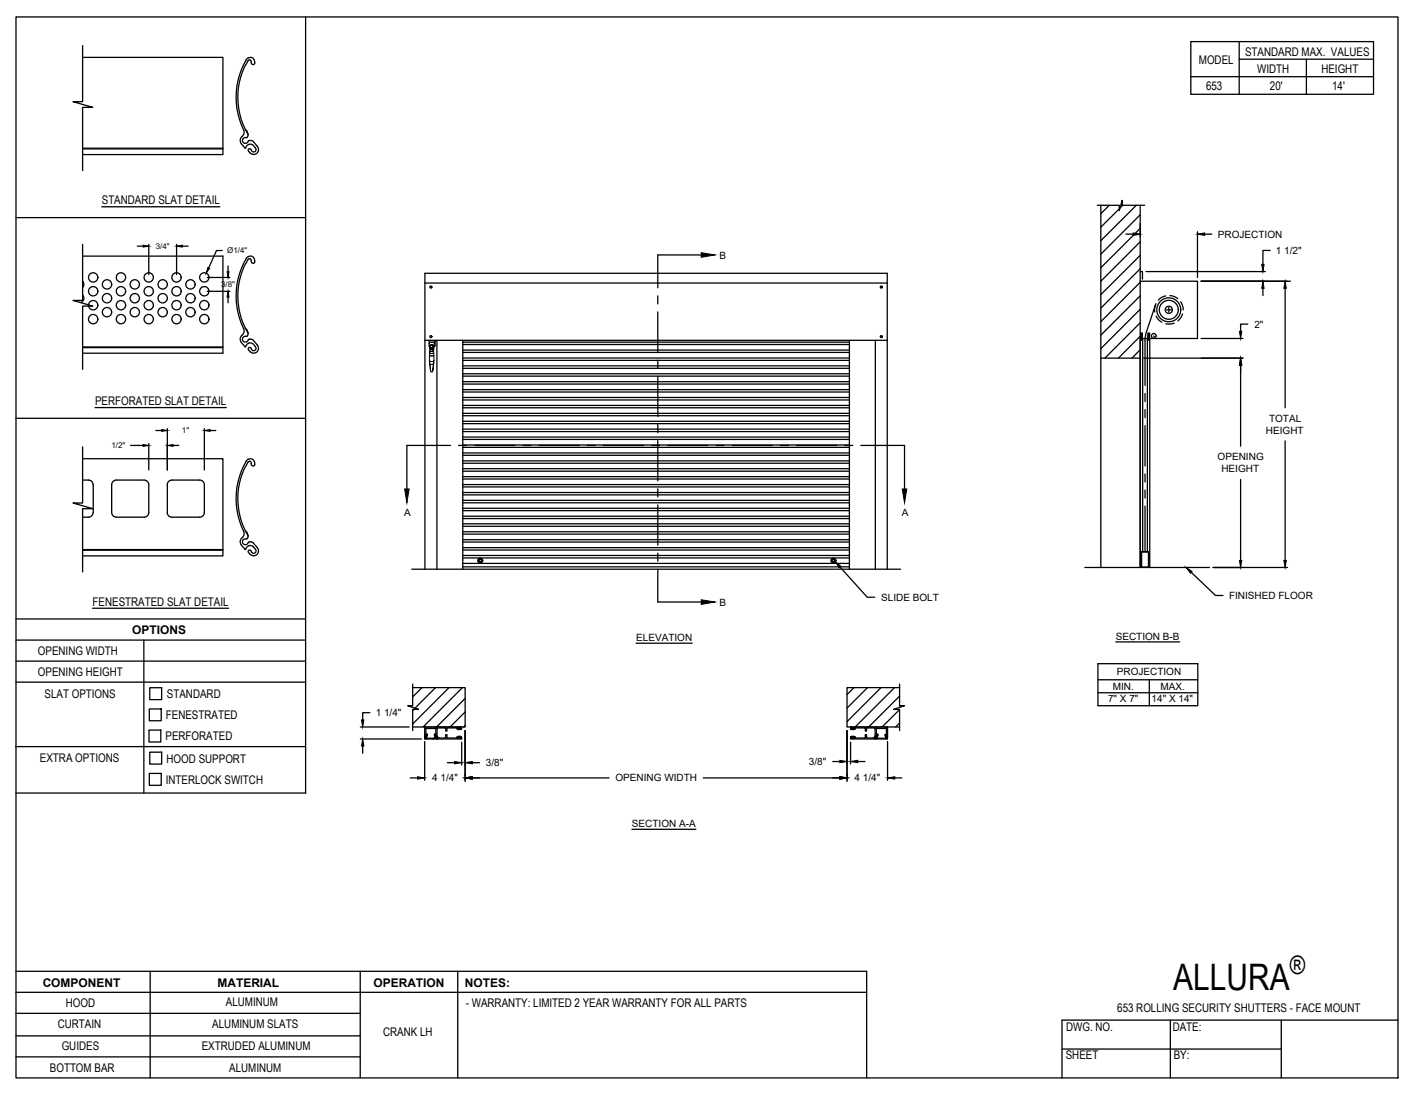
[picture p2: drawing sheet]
<svg xmlns="http://www.w3.org/2000/svg" width="279mm" height="216mm" viewBox="0 0 279 216" stroke-linecap="round" stroke-linejoin="round" font-family="sans-serif">
<!-- layer: ANNOTATIONS -->
<g fill="none" stroke="#000" stroke-width=".25">
<path d="M27.1 48.6h1.1M29.4 48.2v6M34.8 48.2v6M36 48.6h1.1M40.9 54.8h4.5M40.9 57.5h4.5M43.8 49.4h-1.1l-1.5 3.5M45 52.5v1.1M45 58.6v1.2M222.2 46.2h1.4M225 44.1v2.6M226.1 53.6h23.6"/>
<path d="M236.3 45.7v9.1M237 55.5h17.6M237.7 46.2h1.4M249.2 56.9v1.4M250.6 49.4h-1.4v2.8M253.6 56.9v23.6M225.7 70.7h19.6M237 66.8h8.3M244.8 72.1v16M246.2 64h-1.4v1.4M25.8 87.9h2.4M29.4 87.5v5.3"/>
<path d="M30.8 85h1.1M33 84.6v8.2M34.1 87.9h1.2M40.3 84.6v8.2M41.5 85h1.1M244.8 94.6v16M253.6 87v23.6M165.8 111.9l5.3 6h1.5M235.1 113l4.7 4.5h1.5M239.4 112h14.6M125.5 126.9h11.1M216.6 131h19.7v8.3h-19.7z"/>
<path d="M216.6 134.2h19.7M216.6 136.7h19.7M220.2 126.7h12.6M226.8 134.2v5.1M71.1 145.8h12M71.1 143.5h9.6M71.6 147.2v1.5M73 140.7h-1.4v1.4M81 153.5h1.4M83.8 146.3v7.7M88.3 150.5h1.4M91.1 146.5v4.5"/>
<path d="M91.8 144.2v10M93.2 153.5h27M93.2 150.5h1.4M138.7 153.5h27M164.3 150.3h1.4M167.1 144.2v10M167.8 146.5v4.2M169.2 150.3h1.5M175.1 146.3v7.7M176.6 153.5h1.3M124.7 163.7h12.6"/>
</g>
<g fill="#000" stroke="#000" stroke-width=".2">
<path d="M28.2 48.4l1.2 .2-1.2 .2zM34.8 48.6l1.2-.2v.4zM41 52.8l.3 .2-.6 .9zM44.8 53.6h.4l-.2 1.2zM45 57.5l.2 1.1h-.4zM223.6 46l1.4 .2-1.4 .3zM236.3 46.2l1.4-.2v.5zM249.2 55.5l.2 1.4h-.4zM249 52.2h.4l-.2 1.4zM253.6 55.5l.2 1.4h-.5zM244.8 70.7l.2 1.4h-.4zM244.6 65.4h.4l-.2 1.4z"/>
<path d="M28.2 87.7l1.2 .2-1.2 .2zM31.9 84.8l1.1 .2-1.1 .1zM33 87.9l1.1-.2v.4zM40.3 85l1.2-.2v.3zM164.8 110.8l1.1 .9-.3 .4zM234 112l1.2 .8-.3 .3zM244.6 110.6h.4l-.2 1.4zM253.3 110.6h.5l-.2 1.4zM71.6 145.8l.2 1.4h-.5zM71.3 142.1h.5l-.2 1.4zM82.4 153.3l1.4 .2-1.4 .3zM89.7 150.3l1.4 .2-1.4 .2z"/>
<path d="M91.8 153.5l1.4-.2v.5zM91.8 150.5l1.4-.2v.4zM165.7 153.3l1.4 .2-1.4 .3zM165.7 150.1l1.4 .2-1.4 .2zM167.8 150.3l1.4-.2v.4zM175.1 153.5l1.5-.2v.5z"/>
</g>
<!-- layer: SECTION CUTS -->
<g fill="none" stroke="#000" stroke-width=".25">
<path d="M129.8 58.4v1.6M138.4 50.3h-8.6v6.5M129.8 61.6v7.9M129.8 71.1v1.6M129.8 74.3v7.9M88.9 87.9h-8.6v8.6M90.5 87.9h1.6M93.7 87.9h7.9M103.2 87.9h1.6M106.4 87.9h7.9M115.9 87.9h1.6M119.1 87.9h7.9"/>
<path d="M128.6 87.9h1.6M129.8 83.8v1.6M129.8 87v7.9M129.8 96.5v1.6M129.8 99.7v7.9M131.8 87.9h7.9M141.3 87.9h1.6M144.5 87.9h7.9M154 87.9h1.6M157.2 87.9h7.9M166.7 87.9h1.6M169.9 87.9h8.6v8.6"/>
<path d="M129.8 109.2v1.6M129.8 112.4v6.4h8.6"/>
</g>
<path d="M138.4 49.9l2.7 .4-2.7 .5zM79.8 96.5h.9l-.4 2.7zM178 96.5h.9l-.4 2.7zM138.4 118.4l2.7 .4-2.7 .5z" fill="#000" stroke="#000" stroke-width=".2"/>
<!-- layer: CRANK LH -->
<g fill="none" stroke="#000" stroke-width=".25">
<path d="M83.8 55.9h91.3M216.5 40.5h4.4v1.1l.5-2.1v1h4.5M217.2 40.5v71.5M218.9 40.5l-1.7 1.7M220.9 41.2l-3.7 3.6M221.6 40.5l-.6 .6M224.2 40.5l-7 7M225 42.4l-7.8 7.8M225 45.1l-7.8 7.7M225 47.7l-7.8 7.8M225 50.4l-7.8 7.7M225 53.6h.4v1.5"/>
<path d="M225 55.5h11.3v11.3h-9.7M225 40.5v71.5M225 53l-7.8 7.8M225 55.7l-7.8 7.8M225 58.4l-7.8 7.7M228.1 59.9l-.3 1 .1 .7M230 58.4l-.6 .2-.8 .6M230.8 58.3l.9 .2 .7 .4M233 59.6l.3 .6 .2 1M83.8 67.2h91.3M86.2 67.2v45.1M91.3 67.2v45.1"/>
<path d="M91.3 78.9h76.3M91.3 78.4h76.3M91.3 77.4h76.3M91.3 76.9h76.3M91.3 74.2h76.3M91.3 73.8h76.3M91.3 75.3h76.3M91.3 75.8h76.3M91.3 72.7h76.3M91.3 72.2h76.3M91.3 71.1h76.3M91.3 70.7h76.3"/>
<path d="M91.3 69.6h76.3M91.3 69.1h76.3M91.3 68h76.3M91.3 67.5h76.3M167.6 67.2v45.1M172.7 67.2v45.1M217.2 70.7h7.8M225 61l-7.8 7.8M225 63.7l-7 7M225 66.4l-4.3 4.3M225 69l-1.6 1.7M225 66.8h.5"/>
<path d="M225 65.8h.4v.9h-.3zM225.1 66.7v.1M225.3 65.8l.1 1M225.5 66.8h1.4v45.2M225.5 66.8v42.1M225.9 77.7v1.5M226.4 66.8v42.1M226.5 66.7l.1-1 .3 .1-.1 1M226.5 66.7h.3M226.5 66.7v.1M226.6 65.7l-.1 1M227.6 66.3l.3 .2h.2a.47 .47 0 0 0-.4-.6 .47 .47 0 0 0-.5 .4 .47 .47 0 0 0 .5 .5"/>
<path d="M228 60.2l-2 6.3-.1 9.6M228.1 62.4l.5 .7 .6 .5M230.2 61.2h.9M230.6 60.7v.9M231.7 63.8l-.9 .2-.8-.1M233.3 62l-.2 .5-.7 .8M91.3 96.1h76.3M91.3 95.6h76.3M91.3 99.2h76.3M91.3 98.7h76.3M91.3 97.2h76.3M91.3 97.7h76.3"/>
<path d="M91.3 93h76.3M91.3 92.5h76.3M91.3 94.1h76.3M91.3 94.5h76.3M91.3 89.9h76.3M91.3 89.4h76.3M91.3 91h76.3M91.3 91.4h76.3M91.3 86.7h76.3M91.3 86.3h76.3M91.3 87.8h76.3M91.3 88.3h76.3"/>
<path d="M91.3 83.6h76.3M91.3 83.1h76.3M91.3 84.7h76.3M91.3 85.2h76.3M91.3 82h76.3M91.3 81.6h76.3M91.3 80h76.3M91.3 80.5h76.3M225.9 80.8v1.6M225.9 84v7.9M225.9 93.5v1.6M225.9 96.7v1.6"/>
<path d="M225.9 99.9v8.8M81.2 112.3h96.5M83.8 112.3v-58.4h91.3v58.4M91.3 108.5h76.3M91.3 107h76.3M91.3 106.5h76.3M91.3 108.1h76.3M91.3 102.3h76.3M91.3 101.9h76.3M91.3 100.3h76.3M91.3 100.8h76.3M91.3 105.4h76.3"/>
<path d="M91.3 104.9h76.3M91.3 103.4h76.3M91.3 103.9h76.3M91.3 110.1h76.3M91.3 111.2h76.3M91.3 109.6h76.3M91.3 111.9h76.3M94.5 110.2h.5l.3 .4-.3 .5h-.5l-.2-.5zM164.2 110.2h.5l.2 .4-.2 .5h-.5l-.2-.5zM214.1 112h24.6M225.2 109.1v2.9M225.3 109.1v2.8h1.3v-2.8"/>
<path d="M226.5 108.9l.1 .1M226.5 108.9l.2 .1M226.5 108.9l-1.3 .1M226.5 108.9h-1.2l-.2 .1M226.7 109.1v2.9M81.4 135.7h10.4v7.8h-10.4M81.4 135v4.3h-.9l2.1 .7h-1.2v4.2M81.6 140l-.2 .2M83.3 135.7l-1.9 1.8M85.9 135.7l-4 4M88.6 135.7l-7.2 7.2M91.2 135.7l-7.7 7.8"/>
<path d="M91.8 137.8l-5.7 5.7M168.5 135.7l-1.4 1.4M171.2 135.7l-4.1 4M173.8 135.7l-6.7 6.7M176.5 135.7l-7.8 7.8M177.5 135.7h-10.4v7.8h10.4M177.5 135v4.3h1l-2.2 .7h1.2v4.2M177.5 137.4l-6.1 6.1M178.3 139.3l-.1 .1M83.8 143.5v2.1M83.8 145.7v.1M83.8 143.5h.1"/>
<path d="M83.8 145.7h.1M83.8 145.8h.1M83.8 145.7h.3M83.8 145.8h2.4M83.8 143.5h7.2M84 145.6l-.1 .1M84 145.5v.1M84 145.3v.2M84 145.6h.1M84 145.2h.1M84 143.8v1.2M84.1 145.2l-.2 .2 .2 .2"/>
<path d="M84.1 145h.1M84.1 143.8h.1M84.1 145h.2M84.1 143.8h1.9M84.1 145.2v.4M84.1 145.6h.1M84.1 145.2h.1M84.1 145.2h.2M84.1 145.7h-.1M84.1 145.6v.1M84.2 145.6h.1M84.2 145.6v.1h1.6"/>
<path d="M84.2 145.7l-.1 .1M84.3 145.2h.1M84.3 145h.1M84.3 145v.2M85.6 145.7l-.2 .1M85.7 145v.2M85.7 145h.1M85.7 145.2h.1M85.7 145.2h.3M85.7 145h.3M85.8 145.7h.1M85.9 145.6v.1"/>
<path d="M85.9 145.6h.1M85.9 145.7h.1M85.9 145.3l.2 .1-.1 .2M86 145.2l-.1 .4M86 145.6h.1M86 145.2h.1M86 145.2l.1 .2-.1 .2M86 143.8h.1M86 145h.1M86 145.7h.2M86 143.8v1.2M86 145.6l.1 .1"/>
<path d="M86.2 145.7h.1M86.2 145.8h.1M86.2 145.7v.1M86.2 143.8v1.4l.4 .4M86.3 145.7v.1h4.7M86.4 143.7l-.2 .1M86.4 143.7h1.4l.1 .1M86.5 145.6h.1M87.9 143.8l.1 .4h.2M87.9 145.1v.4M87.9 145.5l-.1 .1h-1.1M88.1 145h.1"/>
<path d="M88.1 145h-.2M88.2 145.5l.1 .1M88.2 143.8v.4M88.2 145.1v.4M88.3 143.7l-.1 .1M88.3 143.7h1.9M88.3 145.6h1.8M90.1 145.6l.3-.1v.1M90.2 143.8h.1M90.2 143.7v.1M90.2 145.4l.3-.1 .5 .1M90.2 145.4l.3 .1-.1 .2"/>
<path d="M90.4 143.7l.1 .1h-.3M90.4 145.6h.1M90.4 143.7h.1M90.4 145.7h.5M90.4 143.6h.5M90.8 143.7v.1M90.8 145.5v.1M90.8 145.6h.1M90.8 145.5h.2M90.8 143.8h.2M90.9 145.6v.1h-.5M90.9 143.6h-.5l.1 .2-.3 .1h.8"/>
<path d="M90.9 143.6l-.1 .2 .2 .1M90.9 143.7h.1M90.9 145.6h.1M90.9 143.7h-.1M91 143.5h.1M91 145.5h.1M91 145.4l-.2 .1 .1 .1M91.1 143.8h-.1M91.1 145.8h-.1M91.1 143.5v.3M91.1 145.5v.3M91.8 140.5l-3 3"/>
<path d="M91.8 143.2l-.3 .3M167.8 143.5l.1 .3M167.9 145.4l.2 .1-.1 .1M167.9 145.4l.2-.1 .6 .1M167.9 143.5h-.1M167.9 145.5v.3M167.9 143.5h7.2M167.9 145.5l.2 .1M168 145.6v.1h.6M168 143.6h.6l-.2 .2 .3 .1h-.8l.2-.1zM168 143.7h.1M168 145.6h.1"/>
<path d="M168 143.6l.6 .1-.1 .1h.2M168 145.7h.6M168.1 143.7l-.2 .1M168.7 145.4l-.3 .1 .2 .2M168.7 143.7h1.9l.2 .1M168.7 143.7v.1M168.7 143.8h.1M168.8 145.6l-.3-.1 .1 .1M170.7 145h.3M170.8 143.8l-.1 .4 .2 .1 .1-.5M170.8 145.1v.4M170.8 145.5l-.2 .1h-1.8"/>
<path d="M171 145.5l.1 .1h1.3M171 145.1v.4M172.5 143.7l.2 .1M172.5 143.7h-1.4l-.1 .1M172.7 145.7l-.1 .1h-4.7M172.7 145.7h.1M172.7 143.8v1.4l-.3 .4M172.7 145.7h.2M172.7 145.7v.1M172.7 145.8h.1M172.7 145.8h2.4M172.9 145.5v.1"/>
<path d="M172.9 145.6l-.1 .1M172.9 145.3v.2M172.9 145.6l.1 .1M172.9 143.8v1.2M172.9 143.8h.1M172.9 145h.1M172.9 145h.3M172.9 143.8h2M172.9 145.2h.1M173 145.2l-.2 .2 .2 .2M173 145.6h.1M173 145.2h.1"/>
<path d="M173 145.2h.2M173 145.2v.4M173 145.6v.1M173.1 145.7h.1M173.1 145.6h.1M173.1 145.6v.1M173.1 145.7h1.6M173.2 145h.1M173.2 145.2h.1M173.2 145v.2M174.6 145v.2h.3M174.6 145h.3"/>
<path d="M174.7 145.7h.1M174.8 145.6v.1M174.8 145.6h.1M174.8 145.7h.1M174.8 145.2l.1 .2-.1 .2M174.9 145.2l-.2 .4M174.9 145.6h.1M174.9 145.2h.1M174.9 145h.1M174.9 143.8h.1M174.9 145.3v.3M174.9 145.6l.1 .1"/>
<path d="M174.9 143.8v1.2M175.1 145.7h.1M175.1 145.8h.1M175.1 145.7v.1M175.1 145.6l-.2 .1M175.1 143.5v2.1M177.5 140l-3.4 3.5M177.5 142.7l-.8 .8"/>
<circle cx="85" cy="56.7" r=".2"/>
<circle cx="173.9" cy="56.7" r=".2"/>
<circle cx="85" cy="66.4" r=".2"/>
<circle cx="173.9" cy="66.4" r=".2"/>
<circle cx="225.2" cy="67" r=".1"/>
<circle cx="226.6" cy="67" r=".1"/>
<circle cx="230.6" cy="61.1" r="1.87"/>
<circle cx="230.6" cy="61.1" r="2.36"/>
<circle cx="230.6" cy="61.1" r=".71"/>
<circle cx="94.8" cy="110.6" r=".48"/>
<circle cx="94.8" cy="110.6" r=".24"/>
<circle cx="164.4" cy="110.6" r=".24"/>
<circle cx="164.5" cy="110.6" r=".48"/>
</g>
<g fill="none" stroke="#000" stroke-width=".2">
<path d="M84.7 67.3v.6a.62 .62 0 0 1 1 0v-.6M84.7 67.2v.1M84.7 67.9v.4M84.8 69.8l-.1 1.4a.74 .74 0 0 0 .9 0M84.8 71.4l-.1-.2 .1 .7M84.8 69.8h.8M84.8 68.2v.2M84.8 68.4a.44 .44 0 0 1 .3-.4 .44 .44 0 0 1 .5 .2v.2M84.8 72v-.5l.1 1.2M84.8 68.6v.4M84.8 68.6h.1M84.8 69h.1"/>
<path d="M84.9 69.4h.1M84.9 68.4v.3M84.9 69.4h.6M84.9 68.6v.1M84.9 69h.1M84.9 68.2v.2M84.9 72.7l.1 .4zM84.9 69.2l-.1 .6M84.9 69.1v.2M84.9 68.6h.5M84.9 68.2h.5M84.9 68.2v.8"/>
<path d="M84.9 68.6h.1M84.9 68.2h.1M85 68.8l-.1 .4M85 68.7h.1M85 69h.1M85 68.6h-.1M85 68.6h.1M85 73.3l.1 .1M85 68.8h.1M85 68.8l.2 .2 .1-.1M85 68.8v.1M85.1 68.7l.2 .1z"/>
<path d="M85.1 68.9l.1-.2v.2M85.1 68.9h.1M85.1 68.9v.1M85.2 69h.1M85.3 68.7h.1M85.4 68.7h.1M85.4 68.8l.2 .6v.8h-.8h.8v1M85.4 69h.1M85.4 68.8h.1M85.4 68.7v.1M85.4 68.8v.1M85.4 68.7v.3"/>
<path d="M85.4 68.2h.1M85.4 68.6h.1M85.4 72.7v.4zM85.4 68.6l.1 .4M85.4 71.9v1.4l-.3 .1M85.4 71.9h-.6l.2 1.4M85.4 71.9h.1M85.4 69.4h.1M85.4 68.2l.1 .5M85.5 68.2h-.6M85.5 69.4h-.1M85.5 69.4h.1"/>
<path d="M85.5 69h.1M85.5 68.2l.1 .2M85.5 68.2h.1M85.5 72l.1-.5-.2 1.2M85.6 68.6h.1M85.6 68.4v.2M85.6 69h.1M85.6 68.6v.4M85.6 71.4l-.1 .5M85.6 68.4v.1h.1a.48 .48 0 0 0-.3-.5 .48 .48 0 0 0-.6 .1l-.1 .2 .1 .2v-.2v.2M85.6 68.4l-.1-.1v.2M85.6 71.2v.2v-.2"/>
<path d="M85.6 68.2v.2M85.7 67.2v.1h-1M85.7 67.4h.2M85.7 67.9v.4M85.9 67.2v1.1h-.2"/>
<circle cx="85.2" cy="68.8" r=".2"/>
<circle cx="85.2" cy="68.8" r=".14"/>
</g>
<!-- layer: DETAILS -->
<g fill="none" stroke="#000" stroke-width=".25">
<path d="M16.3 9v11.1h-1.9l3.9 1.1h-2v12.5M16.3 11.3h27.7v19.2h-27.7M48.5 11.8a.9 .9 0 0 1 1.3-.4 .9 .9 0 0 1 .3 1.3h-.1a.64 .64 0 0 1-.5-.7l-.2-.2M48.6 11.8a14.9 14.9 0 0 0-.4 14.2l-.2 .6-.2 .3M48.9 12a13.9 13.9 0 0 0-.4 13.6M49.3 11.8l-.4 .2M16.3 29.4h27.7M16.3 29.3h27.7M47.8 26.9l-.4 .7a1.93 1.93 0 0 0 1 1.6M48.5 25.6v.1M48.6 25.7l.1 .3M48.6 27.2a.6 .6 0 0 0-.7 .5 .6 .6 0 0 0 .5 .6 .6 .6 0 0 0 .7-.5h.8a2.25 2.25 0 0 1 1 2.1 1.03 1.03 0 0 1-.9 .6 1.03 1.03 0 0 1-.9-.6"/>
<path d="M48.7 26l.3 .6-.2 .5M48.7 26h.1M48.8 27.1h-.2M50 28.7a1.02 1.02 0 0 0-1.6 .5h-.1M50 28.7l.4 .5a.51 .51 0 0 1-.3 .8 .51 .51 0 0 1-.6-.6l-.2-.1-.3 .2v.4M16.3 55.5a.92 .92 0 0 1 0 1.3M16.3 58.2a.92 .92 0 0 1-.3 1.5M16.3 48.2v11.1h-1.9l3.9 1.1h-2v12.5M16.3 50.5h27.7v19.2h-27.7M48.5 51a.9 .9 0 0 1 1-.5 .9 .9 0 0 1 .7 .7M48.6 51.1a14.9 14.9 0 0 0-.4 14.1l-.2 .7-.2 .2M48.9 51.2a.38 .38 0 0 1 .5-.1 .38 .38 0 0 1 .2 .5l.4 .4 .2-.1 .1-.3"/>
<path d="M48.9 51.3a13.9 13.9 0 0 0-.4 13.5M50.2 51.2l.1 .4M16.3 68.6h27.7M16.3 68.5h27.7M47.8 66.1l-.4 .7a1.93 1.93 0 0 0 1 1.7M48.5 64.8l.2 .4M48.6 66.4a.6 .6 0 0 0-.7 .5 .6 .6 0 0 0 .5 .7 .6 .6 0 0 0 .7-.6l.8 .1a2.25 2.25 0 0 1 1 2 1.03 1.03 0 0 1-.9 .6 1.03 1.03 0 0 1-.9-.6M48.7 65.2l.2 .5a.45 .45 0 0 1-.3 .7M48.7 65.2h.1M50 67.9a1.03 1.03 0 0 0-1.6 .5h-.1M50 68l.4 .4a.51 .51 0 0 1-.3 .8 .51 .51 0 0 1-.6-.6h-.2l-.3 .1v.4M16.3 88.2v11.1h-1.9l3.9 1.1h-2v12.5"/>
<path d="M16.3 90.5h27.7v19.2h-27.7M16.3 94.7h1.2a.92 .92 0 0 1 .9 1M18.4 95.7v5.5M23 94.7a.92 .92 0 0 0-1 1v5.5M23 94.7h5.4M28.4 94.7a.92 .92 0 0 1 1 1v5.5M48.6 91a14.7 14.7 0 0 0-.5 13.9M48.9 91.2a13.9 13.9 0 0 0-.4 13.6M49 90.6l-.5 .4M49 90.7a.86 .86 0 0 1 1 .1 .86 .86 0 0 1 .1 1.1h-.1a.64 .64 0 0 1-.5-.7l-.2-.2M49.3 91l-.4 .2M16.3 108.6h27.7"/>
<path d="M16.3 108.5h27.7M18.4 101.1a.92 .92 0 0 1-.9 1h-1.2M22 101.1a.92 .92 0 0 0 1 1M23 102.1h5.4M29.4 101.1a.92 .92 0 0 1-1 1M33 101.1a.92 .92 0 0 0 .9 1h5.5a.92 .92 0 0 0 .9-1M33 101.2v-5.5a.92 .92 0 0 1 .9-1h5.5a.92 .92 0 0 1 .9 1v5.5M48.1 104.8a1.16 1.16 0 0 1-.5 1.5l-.2 .5a1.96 1.96 0 0 0 .9 1.6h.2M48.5 104.8l.2 .4M48.7 105.2l.1 .1M48.7 105.2h.1M48.8 105.3l.1 .2"/>
<path d="M48.9 105.5v.1M48.9 105.6l.1 .2M49 105.8l-.3 .5a.62 .62 0 0 0-.8 .4 .62 .62 0 0 0 .4 .8 .62 .62 0 0 0 .8-.5l.8 .1a2.19 2.19 0 0 1 1 2 1.03 1.03 0 0 1-.9 .6 1.03 1.03 0 0 1-.9-.6M49.1 107.7l-.6 .7M49.1 107.7a1.18 1.18 0 0 1 1.4 1.3 .48 .48 0 0 1-.5 .2 .48 .48 0 0 1-.4-.4M49.6 108.8l-.1-.2h-.4l-.1 .1v.4"/>
<circle cx="18.4" cy="57.5" r=".92"/>
<circle cx="18.4" cy="54.7" r=".92"/>
<circle cx="21.1" cy="56.1" r=".92"/>
<circle cx="21.1" cy="58.9" r=".92"/>
<circle cx="23.9" cy="54.7" r=".92"/>
<circle cx="23.9" cy="57.5" r=".92"/>
<circle cx="26.6" cy="56.1" r=".92"/>
<circle cx="26.6" cy="58.9" r=".92"/>
<circle cx="29.3" cy="54.7" r=".92"/>
<circle cx="29.3" cy="57.5" r=".92"/>
<circle cx="32.1" cy="56.1" r=".92"/>
<circle cx="32.1" cy="58.9" r=".92"/>
<circle cx="34.8" cy="54.7" r=".92"/>
<circle cx="34.8" cy="57.5" r=".92"/>
<circle cx="37.6" cy="56.1" r=".92"/>
<circle cx="37.6" cy="58.9" r=".92"/>
<circle cx="40.3" cy="54.7" r=".92"/>
<circle cx="40.3" cy="57.5" r=".92"/>
<circle cx="18.4" cy="60.2" r=".92"/>
<circle cx="18.4" cy="63" r=".92"/>
<circle cx="21.1" cy="61.6" r=".92"/>
<circle cx="23.9" cy="63" r=".92"/>
<circle cx="23.9" cy="60.2" r=".92"/>
<circle cx="26.6" cy="61.6" r=".92"/>
<circle cx="29.3" cy="63" r=".92"/>
<circle cx="29.3" cy="60.2" r=".92"/>
<circle cx="32.1" cy="61.6" r=".92"/>
<circle cx="34.8" cy="60.2" r=".92"/>
<circle cx="34.8" cy="63" r=".92"/>
<circle cx="37.6" cy="61.6" r=".92"/>
<circle cx="40.3" cy="63" r=".92"/>
<circle cx="40.3" cy="60.2" r=".92"/>
</g>
<!-- layer: TITLE BLOCK -->
<g fill="none" stroke="#000" stroke-width=".25">
<path d="M3.2 3.3h272.6v209.4h-272.6zM60.3 3.3v153.2h-57.1M235 8.2h36v10.4h-36zM235 15.1h36M244.5 11.7h26.5M244.5 8.2v10.4M3.2 42.9h57.1M20.1 40.8h23.3M3.2 82.6h57.1M18.8 80.4h25.8M3.2 130.5h57.1M3.2 134.6h57.1"/>
<path d="M3.2 126.3h57.1M3.2 122.2h57.1M18.3 120h26.8M28.4 126.3v30.2M29.5 139.9h2.3v2.3h-2.3zM29.5 135.7h2.4v2.4h-2.4zM3.1 147.3h57.1M29.4 144.1h2.3v2.3h-2.3zM29.5 152.6h2.3v2.4h-2.3zM29.5 148.4h2.4v2.4h-2.4zM3.2 200h67.9M3.2 195.8h167.8"/>
<path d="M3.2 191.7h167.8v21M29.6 191.7v21M71.1 191.7v21M90.3 191.7v21M3.2 208.6h67.9M3.2 204.4h67.9M209.6 207h43.2M230.9 201.3v11.4M252.8 201.3v11.4M275.8 201.3h-66.2v11.4"/>
</g>
<!-- layer: 0 -->
<path d="M257.8 11.7v6.9" fill="none" stroke="#000" stroke-width=".25"/>
<text font-size="7.2" x="231.5" y="195.5">ALLURA</text>
<text font-size="5" x="254.5" y="192.3">®</text>
<g font-size="2.4">
<text x="245.7" y="11.1">STANDARD MAX. VALUES</text>
<text x="236.6" y="12.7">MODEL</text>
<text x="238" y="17.8">653</text>
<text x="248.1" y="14.4">WIDTH</text>
<text x="250.6" y="17.8">20'</text>
<text x="260.7" y="14.4">HEIGHT</text>
<text x="262.8" y="17.8">14'</text>
<text x="20.1" y="40.3">STANDARD SLAT DETAIL</text>
<text x="18.8" y="79.9">PERFORATED SLAT DETAIL</text>
<text x="18.3" y="119.5">FENESTRATED SLAT DETAIL</text>
<text x="26.1" y="125">OPTIONS</text>
<text x="7.5" y="129.3">OPENING WIDTH</text>
<text x="7.5" y="133.4">OPENING HEIGHT</text>
<text x="8.8" y="137.8">SLAT OPTIONS</text>
<text x="32.9" y="137.8">STANDARD</text>
<text x="32.7" y="141.9">FENESTRATED</text>
<text x="32.7" y="146.1">PERFORATED</text>
<text x="7.9" y="150.5">EXTRA OPTIONS</text>
<text x="32.7" y="154.7">INTERLOCK SWITCH</text>
<text x="32.9" y="150.5">HOOD SUPPORT</text>
<text x="8.4" y="194.7">COMPONENT</text>
<text x="42.9" y="194.7">MATERIAL</text>
<text x="73.7" y="194.7">OPERATION</text>
<text x="91.7" y="194.7">NOTES:</text>
<text x="11.4" y="202.8">CURTAIN</text>
<text x="13" y="198.8">HOOD</text>
<text x="41.9" y="202.9">ALUMINUM SLATS</text>
<text x="44.6" y="198.6">ALUMINUM</text>
<text x="91.9" y="198.6">- WARRANTY: LIMITED 2 YEAR WARRANTY FOR ALL PARTS</text>
<text x="210.4" y="203.6">DWG. NO.</text>
<text x="220.5" y="199.8">653 ROLLING SECURITY SHUTTERS - FACE MOUNT</text>
<text x="231.4" y="203.4">DATE:</text>
<text x="12.2" y="207.3">GUIDES</text>
<text x="39.8" y="207.2">EXTRUDED ALUMINUM</text>
<text x="75.6" y="204.5">CRANK LH</text>
<text x="210.3" y="209.1">SHEET</text>
<text x="231.6" y="209">BY:</text>
<text x="9.8" y="211.5">BOTTOM BAR</text>
<text x="45.2" y="211.6">ALUMINUM</text>
</g>
<g font-size="2">
<text x="240.3" y="46.9">PROJECTION</text>
<text x="142" y="51.1">B</text>
<text x="251.8" y="50.1">1 1/2&quot;</text>
<text x="247.5" y="64.7">2&quot;</text>
<text x="250.4" y="83.2">TOTAL</text>
<text x="249.8" y="85.6">HEIGHT</text>
<text x="240.3" y="90.8">OPENING</text>
<text x="241" y="93.2">HEIGHT</text>
<text x="79.8" y="101.8">A</text>
<text x="177.9" y="101.8">A</text>
<text x="142" y="119.6">B</text>
<text x="173.9" y="118.6">SLIDE BOLT</text>
<text x="242.5" y="118.2">FINISHED FLOOR</text>
<text x="125.5" y="126.5">ELEVATION</text>
<text x="220.2" y="126.3">SECTION B-B</text>
<text x="219.6" y="136.2">MIN.</text>
<text x="220.4" y="133.3">PROJECTION</text>
<text x="229" y="136.2">MAX.</text>
<text x="74.1" y="141.4">1 1/4&quot;</text>
<text x="218.6" y="138.5">7&quot; X 7&quot;</text>
<text x="227.2" y="138.5">14&quot; X 14&quot;</text>
<text x="85.3" y="154.2">4 1/4&quot;</text>
<text x="95.9" y="151.2">3/8&quot;</text>
<text x="121.4" y="154.2">OPENING WIDTH</text>
<text x="159.6" y="151">3/8&quot;</text>
<text x="168.6" y="154.2">4 1/4&quot;</text>
<text x="124.7" y="163.2">SECTION A-A</text>
</g>
<g font-size="1.6">
<text x="30.7" y="49.1">3/4&quot;</text>
<text x="44.9" y="50">Ø1/4&quot;</text>
<text x="43.6" y="56.7">3/8&quot;</text>
<text x="22" y="88.5">1/2&quot;</text>
<text x="35.9" y="85.5">1&quot;</text>
</g>
</svg>
